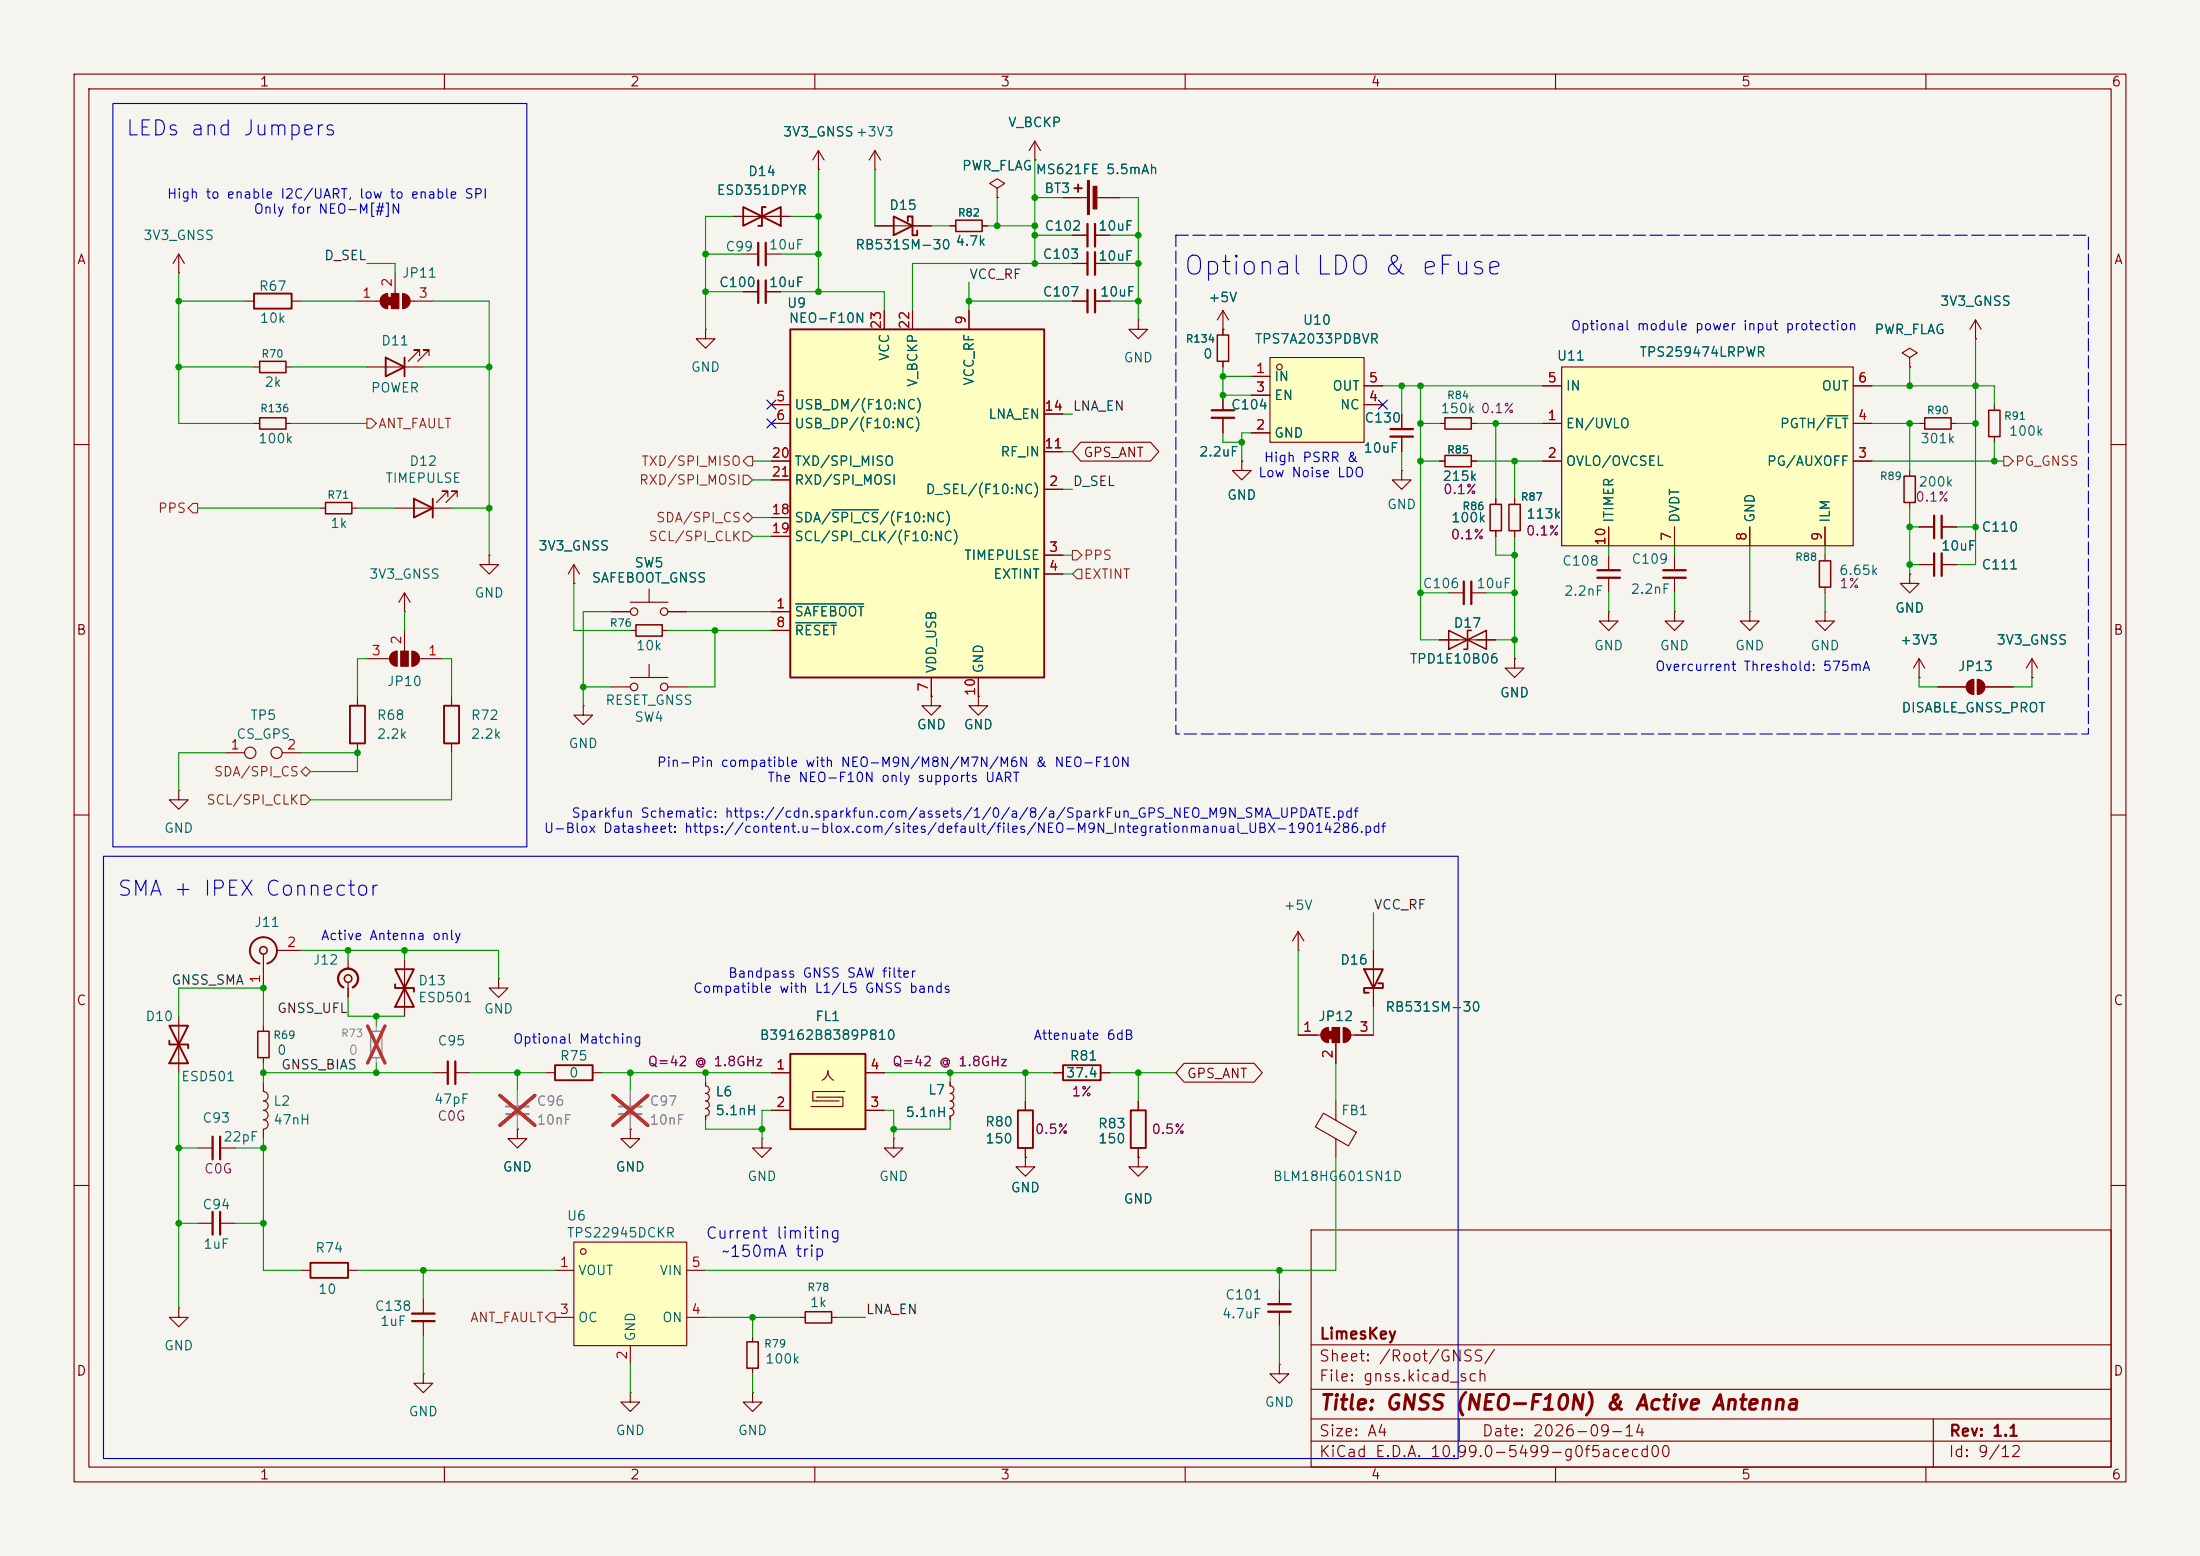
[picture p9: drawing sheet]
<svg xmlns="http://www.w3.org/2000/svg" width="297mm" height="210mm" viewBox="0 0 297 210" stroke-linecap="round" stroke-linejoin="round" font-family="sans-serif">
<path d="M0 0h297v210h-297z" fill="#f5f4ef" stroke="#f5f4ef" stroke-width=".14"/>
<g fill="none" stroke="#840000" stroke-width=".15">
<path d="M10 10h277v190h-277zM12 12h273v186h-273zM60 10v2M110 10v2M160 10v2M210 10v2M260 10v2M144.8 35.6h2M147.8 35.6h2.1M34.3 49.5h.8M34.3 57.2h.8M38.6 49.5h.8"/>
<path d="M38.6 57.2h.8M144.8 40.6h2M147.8 40.6h2.1M153.7 43.2v1.3h1.2l-1.2 1.2-1.3-1.2h1.3M153.7 43.2h.1M165.1 44.5v.7M165.1 48.8v.7M10 60h2M53.3 68.6h7.7M60.5 67.1v-.8h-.8h.8l-1.6 1.5M61.7 67.1v-.8h-.7h.7l-1.5 1.5M87.6 79.5v1.8"/>
<path d="M285 60h2M61 94v1.3M82.5 82.6h2.6M82.5 92.7h2.6M85.1 81.3h5.1M85.1 85.1h.8M85.1 91.4h5.1M87.6 89.7v1.7M89.4 85.1h.8M90.2 82.6h2.5M90.2 92.7h2.5M10 110h2"/>
<path d="M61 100.3v1.3M285 110h2M35.6 146.1v1.2a.64 .64 0 0 1 .6 .7 .64 .64 0 0 1-.6 .6 .64 .64 0 0 1 .6 .6 .64 .64 0 0 1-.6 .7 .64 .64 0 0 1 .6 .6 .64 .64 0 0 1-.6 .6 .64 .64 0 0 1 .6 .7 .64 .64 0 0 1-.6 .6v1.3M69.8 152.4v1.3h1.3l-1.3 1.2-1.2-1.2h1.2M69.8 152.4h.1M95.2 146.1v.5a.51 .51 0 0 1 .6 .5 .51 .51 0 0 1-.6 .5 .51 .51 0 0 1 .6 .5 .51 .51 0 0 1-.6 .5 .51 .51 0 0 1 .6 .5 .51 .51 0 0 1-.6 .5 .51 .51 0 0 1 .6 .5 .51 .51 0 0 1-.6 .5v.5M138.4 148.6v1.3M138.4 154.9v1.3M178.7 150.2l4.4 2.6-1.1 1.9-4.4-2.6zM180.3 148.6v2.6M180.3 153.7v2.5M10 160h2"/>
<path d="M177 166h108v32h-108zM285 160h2M57.1 185.4v1.3h1.3l-1.3 1.3-1.2-1.3h1.2M57.1 185.4h.1M60 198v2M101.6 188v1.2h1.3l-1.3 1.3-1.3-1.3h1.3M101.6 188h.1M110 198v2M160 198v2M177 194.5h108M177 191.5h108M177 187.5h108"/>
<path d="M177 181.5h108M197 191.5v3M210 198v2M260 198v2M261 191.5v6.5"/>
<circle cx="85.6" cy="92.7" r=".51"/>
<circle cx="85.6" cy="82.6" r=".51"/>
<circle cx="89.7" cy="92.7" r=".51"/>
<circle cx="89.7" cy="82.6" r=".51"/>
</g>
<path d="M146.8 34v3.1M146.8 39.1v3.1M147.8 34v3.1M147.8 39.1v3.1" fill="none" stroke="#840000" stroke-width=".3"/>
<path d="M35.1 48.8h3.5v1.5h-3.5zM35.1 56.4h3.5v1.5h-3.5zM164.3 45.2h1.6v3.6h-1.6zM85.9 84.3h3.5v1.6h-3.5z" fill="none" stroke="#840000" stroke-width=".2"/>
<path d="M68.3 149.4h3.1M68.3 150.4h3.1" fill="none" stroke="#9c9b98" stroke-width=".3"/>
<path d="M69.8 147.3v2.1M69.8 150.4v2" fill="none" stroke="#9c9b98" stroke-width=".15"/>
<path d="M67.5 147.8l4.7 4.1M72.2 147.8l-4.7 4.1" fill="none" stroke="#e12e31" stroke-width=".46"/>
<path d="M55.9 67.3l2.5 1.3-2.5 1.3zM58.4 67.3v2.6M59.9 95.3h2.1v5h-2.1zM137.4 149.9h2v5h-2z" fill="none" stroke="#840000" stroke-width=".25"/>
<path d="M171.4 48.3h12.7v11.4h-12.7z" fill="#ffffc2"/>
<g fill="none" stroke="#840000" stroke-width=".15">
<path d="M165.1 44.5h.1M165.1 41.9v2.6M165.1 53.3v2.1M165.1 56.4v2M165.1 41.9l-.8 1.3M165.1 41.9l.8 1.3M168.9 50.8h2.5M168.9 58.4h2.5M168.9 53.3h2.5M171.4 48.3h12.7v11.4h-12.7zM184.1 54.6h2.6M184.1 52.1h2.6"/>
<path d="M189.2 55.9v2M189.2 58.9v2.1M194.3 57.2h.8M198.6 57.2h.8M132.1 94v1.3h1.2l-1.2 1.2-1.3-1.2h1.3M132.1 94h.1M24.1 137.2v7.6M35.6 138.4v.8M35.6 142.7v.8M58.4 144.8h2.1M61.5 144.8h2M128.3 146.1v.5a.51 .51 0 0 1 .5 .5 .51 .51 0 0 1-.5 .5 .51 .51 0 0 1 .5 .5 .51 .51 0 0 1-.5 .5 .51 .51 0 0 1 .5 .5 .51 .51 0 0 1-.5 .5 .51 .51 0 0 1 .5 .5 .51 .51 0 0 1-.5 .5v.5"/>
<path d="M40.6 171.5h1.3M47 171.5h1.3"/>
<circle cx="172.7" cy="49.5" r=".38"/>
</g>
<path d="M163.6 55.4h3M163.6 56.4h3M187.7 57.9h3.1M187.7 58.9h3.1M60.5 143.3v3M61.5 143.3v3" fill="none" stroke="#840000" stroke-width=".3"/>
<path d="M195.1 56.4h3.5v1.5h-3.5zM34.8 139.2h1.5v3.5h-1.5z" fill="none" stroke="#840000" stroke-width=".2"/>
<path d="M22.9 138.4h2.5l-2.5 5.1h2.5zM22.9 140.5v.5h2.5v.5M41.9 170.4h5.1v2.1h-5.1z" fill="none" stroke="#840000" stroke-width=".25"/>
<path d="M50 139.2h1.6v3.5h-1.6z" fill="none" stroke="#9c9b98" stroke-width=".2"/>
<path d="M50.8 138.4v.8M50.8 142.7v.8" fill="none" stroke="#9c9b98" stroke-width=".15"/>
<path d="M49.6 138.5l2.4 5M52 138.5l-2.4 5" fill="none" stroke="#e12e31" stroke-width=".46"/>
<path d="M77.5 167.6h15.2v14h-15.2z" fill="#ffffc2"/>
<g fill="none" stroke="#840000" stroke-width=".15">
<path d="M74.9 171.5h2.6M74.9 177.8h2.6M77.5 167.6h15.2v14h-15.2zM92.7 171.5h2.5M92.7 177.8h2.5M85.1 181.6v2.6"/>
<circle cx="78.7" cy="168.9" r=".38"/>
</g>
<path d="M106.7 142.2h10.1v10.2h-10.1z" fill="#ffffc2"/>
<path d="M100.3 27.9l5.1 2.6v-2.6l-5.1 2.6zM103.4 27.9h-.5v2.6h-.5M47.2 95.3h2.1v5h-2.1zM35.1 130a1.81 1.81 0 0 1-1-2.7 1.81 1.81 0 0 1 2.9 0 1.81 1.81 0 0 1-.9 2.7M53.3 130.8h2.6l-2.6 5.1h2.6zM53.3 132.8v.6h2.6v.5M74.9 143.8h5.1v2h-5.1zM106.7 142.2h10.1v10.2h-10.1zM143.5 143.8h5.1v2h-5.1z" fill="none" stroke="#840000" stroke-width=".25"/>
<g fill="none" stroke="#840000" stroke-width=".15">
<path d="M52.3 39.6v2.1M53.3 36.8v2.8M54.4 39.6v2.1M99.1 29.2h7.6M100.3 34.3h2.1M103.4 34.3h2M110.5 22.9h.1M110.5 20.3l-.8 1.3M110.5 20.3l.8 1.3M110.5 20.3v2.6M128.3 30.5h.7M132.6 30.5h.7"/>
<path d="M48.3 40.6h3M55.4 40.6h3M259.1 57.2h.7M263.4 57.2h.8M43.2 68.6h.7M47.5 68.6h.8M66 74.9v1.3h1.3l-1.3 1.3-1.2-1.3h1.2M66 74.9h.1M167.6 62.2v1.3h1.3l-1.3 1.3-1.2-1.3h1.2M167.6 62.2h.1M246.4 74.9v.8M246.4 79.2v.8"/>
<path d="M48.3 94v1.3M49.5 88.9h3.1M53.6 87.9v2M54.6 82.6h.1M54.6 80v2.6M54.6 85.1v2.8M54.6 80l-.8 1.3M54.6 80l.8 1.3M55.6 87.9v2M56.6 88.9h3.1M78.7 95.3v1.2h1.3l-1.3 1.3-1.2-1.3h1.2M78.7 95.3h.1"/>
<path d="M125.7 94v1.3h1.3l-1.3 1.2-1.2-1.2h1.2M125.7 94h.1M261.6 92.7h3.8M266.4 91.7v2M267 91.7v2M268 92.7h3.8M24.1 106.7v1.3h1.3l-1.3 1.2-1.2-1.2h1.2M24.1 106.7h.1M30.5 101.6h2.5M38.1 101.6h2.5M48.3 100.3v1.3M35.6 128.8v4.6"/>
<path d="M37.3 128.3h3.3M47 129.5v1.3M47 132.6v2M54.6 129.5v7.7M67.3 132.1v1.3h1.3l-1.3 1.2-1.3-1.2h1.3M67.3 132.1h.1M26.7 154.9h2M29.7 154.9h2M73.7 144.8h1.2M80 144.8h1.3M85.1 152.4v1.3h1.3l-1.3 1.2-1.3-1.2h1.3M85.1 152.4h.1"/>
<path d="M102.9 153.7v1.2h1.2l-1.2 1.3-1.3-1.3h1.3M102.9 153.7h.1M104.1 144.8h2.6M104.1 149.9h2.6M110.2 148.1h3.6v1.3h-4.3M111 145.8l.5-.5 .3-.8 .2 .8 .5 .5M114 147.3h-4.3v1.3h3.6M116.8 144.8h2.6M116.8 149.9h2.6M138.4 156.2v1.3h1.3l-1.3 1.3-1.2-1.3h1.2M138.4 156.2h.1M142.2 144.8h1.3"/>
<path d="M148.6 144.8h1.3M24.1 176.5v1.3h1.3l-1.3 1.3-1.2-1.3h1.2M24.1 176.5h.1M26.7 165.1h2M29.7 165.1h2M107.9 177.8h.8M112.3 177.8h.7M85.1 188v1.2h1.3l-1.3 1.3-1.3-1.3h1.3M85.1 188h.1M101.6 180.3v.8M101.6 184.7v.7M172.7 184.2v1.2h1.3l-1.3 1.3-1.3-1.3h1.3"/>
<path d="M172.7 184.2h.1"/>
<circle cx="33.8" cy="101.6" r=".76"/>
<circle cx="37.3" cy="101.6" r=".76"/>
</g>
<path d="M102.4 32.8v3M103.4 32.8v3M46.4 133.3a1.35 1.35 0 0 1-.5-2.1 1.35 1.35 0 0 1 2.1 0 1.35 1.35 0 0 1-.4 2.1M28.7 153.4v3.1M29.7 153.4v3.1M28.7 163.6v3M29.7 163.6v3" fill="none" stroke="#840000" stroke-width=".3"/>
<g fill="none" stroke="#840000" stroke-width=".2">
<path d="M129 29.7h3.6v1.5h-3.6zM259.8 56.4h3.6v1.5h-3.6zM43.9 67.8h3.6v1.5h-3.6zM245.6 75.7h1.5v3.5h-1.5zM108.7 177h3.6v1.6h-3.6zM100.8 181.1h1.6v3.6h-1.6z"/>
<circle cx="35.6" cy="128.3" r=".51"/>
<circle cx="47" cy="132.1" r=".51"/>
</g>
<path d="M83.6 149.4h3M83.6 150.4h3" fill="none" stroke="#9c9b98" stroke-width=".3"/>
<path d="M85.1 147.3v2.1M85.1 150.4v2" fill="none" stroke="#9c9b98" stroke-width=".15"/>
<path d="M82.7 147.8l4.7 4.1M87.4 147.8l-4.7 4.1" fill="none" stroke="#e12e31" stroke-width=".46"/>
<g fill="#840000" stroke="#840000" stroke-width=".15">
<path d="M265.7 92l.4-.2 .3-.1v2a1.02 1.02 0 0 1-.9-.6 1.02 1.02 0 0 1 .2-1.1z"/>
<path d="M267 91.7a1.02 1.02 0 0 1 1 1 1.02 1.02 0 0 1-1 1z"/>
<path d="M55.6 87.9a1.02 1.02 0 0 1 1 1 1.02 1.02 0 0 1-1 1z"/>
<path d="M54.1 87.9h1v2h-1z"/>
<path d="M52.9 88.2l.3-.2 .4-.1v2a1.02 1.02 0 0 1-.9-.6 1.02 1.02 0 0 1 .2-1.1z"/>
<path d="M52.3 40.1h.5v1h-.5z"/>
<path d="M51.6 39.9l.3-.2 .4-.1v2.1a1.02 1.02 0 0 1-.9-.7 1.02 1.02 0 0 1 .2-1.1z"/>
<path d="M52.8 39.6h1v2.1h-1z"/>
<path d="M54.4 39.6a1.02 1.02 0 0 1 1 1 1.02 1.02 0 0 1-1 1.1z"/>
</g>
<path d="M210.8 49.5h39.4v24.2h-39.4z" fill="#ffffc2"/>
<g fill="none" stroke="#840000" stroke-width=".15">
<path d="M139.7 19.1l-.8 1.2M139.7 19.1l.8 1.2M139.7 19.1v2.5M24.1 36.8h.1M24.1 34.3l-.7 1.3M24.1 34.3l.8 1.3M24.1 34.3v2.5M139.7 21.6h.1M49.5 49.5h7.6M56.6 48v-.8h-.7h.7l-1.5 1.6M57.9 48v-.8h-.8h.8l-1.5 1.6M95.2 44.5v1.2h1.3l-1.3 1.3-1.2-1.3h1.2"/>
<path d="M95.2 44.5h.1M208.3 57.2h2.5M208.3 52.1h2.5M210.8 49.5h39.4v24.2h-39.4zM250.2 57.2h2.5M250.2 52.1h2.5M257.8 48.3l1-.7-1-.6-1 .6 1 .7v1.2M257.8 49.5h.1M266.7 45.7h.1M266.7 43.2l-.8 1.3M266.7 43.2l.8 1.3M266.7 43.2v2.5"/>
<path d="M269.2 54.6v.8M269.2 58.9v.8M77.5 78.7h.1M77.5 76.2l-.8 1.3M77.5 76.2l.7 1.3M77.5 76.2v2.5M189.2 63.5v1.3h1.3l-1.3 1.2-1.2-1.2h1.2M189.2 63.5h.1M194.3 62.2h.8M198.6 62.2h.8M201.9 67.3v.8M201.9 71.6v.8"/>
<path d="M204.5 67.3v.8M204.5 71.6v.8M208.3 62.2h2.5M217.2 71.1v2.6M217.2 74.9v2.1M217.2 78v2M226.1 71.1v2.6M226.1 74.9v2.1M226.1 78v2M236.2 71.1v2.6M246.4 71.1v2.6M250.2 62.2h2.5"/>
<path d="M257.8 77.5v1.2h1.3l-1.3 1.3-1.3-1.3h1.3M257.8 77.5h.1M257.8 63.5v.8M257.8 67.8v.8M259.1 71.1h2M259.1 76.2h2M262.1 71.1h2.1M262.1 76.2h2.1M194.3 86.4h7.6M195.6 80h2M198.6 80h2.1M204.5 88.9v1.3h1.2l-1.2 1.2-1.3-1.2h1.3"/>
<path d="M204.5 88.9h.1M217.2 82.6v1.2h1.2l-1.2 1.3-1.3-1.3h1.3M217.2 82.6h.1M226.1 82.6v1.2h1.2l-1.2 1.3-1.3-1.3h1.3M226.1 82.6h.1M236.2 82.6v1.2h1.3l-1.3 1.3-1.3-1.3h1.3M236.2 82.6h.1M246.4 82.6v1.2h1.2l-1.2 1.3-1.3-1.3h1.3M246.4 82.6h.1M259.1 91.4h.1M259.1 88.9l-.8 1.3M259.1 88.9l.7 1.3"/>
<path d="M259.1 88.9v2.5M274.3 91.4h.1M274.3 88.9l-.7 1.3M274.3 88.9l.8 1.3M274.3 88.9v2.5M175.3 128.3h.1M175.3 125.7l-.8 1.3M175.3 125.7l.7 1.3M175.3 125.7v2.6M175.3 139.7h3M179.3 138.7v2M181.4 138.7v2"/>
<path d="M182.4 139.7h3M185.4 128.3v7.6M120.6 153.7v1.2h1.3l-1.3 1.3-1.2-1.3h1.2M120.6 153.7h.1M153.7 156.2v1.3h1.2l-1.2 1.3-1.3-1.3h1.3M153.7 156.2h.1M153.7 148.6v1.3M153.7 154.9v1.3M180.3 140.7v2.8M57.1 175.3v2M57.1 178.3v2M172.7 174v2"/>
<path d="M172.7 177v2.1"/>
</g>
<path d="M246.6 56.1h2.9" fill="none" stroke="#006464" stroke-width=".15"/>
<g fill="none" stroke="#840000" stroke-width=".3">
<path d="M197.6 78.5v3M198.6 78.5v3M215.6 78h3.1M215.6 77h3.1M224.5 78h3.1M224.5 77h3.1M261.1 69.6v3M261.1 74.7v3M262.1 69.6v3M262.1 74.7v3M55.6 177.3h3.1M55.6 178.3h3.1"/>
<path d="M171.2 176h3M171.2 177h3"/>
</g>
<path d="M268.5 55.4h1.5v3.5h-1.5zM195.1 61.5h3.5v1.5h-3.5zM201.2 68.1h1.5v3.5h-1.5zM203.7 68.1h1.5v3.5h-1.5zM257 64.3h1.6v3.5h-1.6zM195.6 85.1l2.5 1.3-2.5 1.2zM198.1 86.4l2.6-1.3v2.5zM198.6 85.1h-.5v2.5h-.5" fill="none" stroke="#840000" stroke-width=".2"/>
<path d="M52.1 48.3l2.5 1.2-2.5 1.3zM54.6 48.3v2.5M184.1 130.8h2.6l-1.3 2.6zM186.1 132.7h.6v.7h-2.6v.6h.7M152.7 149.9h2v5h-2z" fill="none" stroke="#840000" stroke-width=".25"/>
<g fill="#840000" stroke="#840000" stroke-width=".15">
<path d="M179.3 139.2h.5v1h-.5z"/>
<path d="M178.6 139l.3-.2 .4-.1v2a1.02 1.02 0 0 1-.9-.6 1.02 1.02 0 0 1 .2-1.1z"/>
<path d="M179.8 138.7h1v2h-1z"/>
<path d="M181.4 138.7a1.02 1.02 0 0 1 1 1 1.02 1.02 0 0 1-1 1z"/>
</g>
<path d="M106.7 44.5h34.3v46.9h-34.3z" fill="#ffffc2"/>
<path d="M34.3 39.6h5.1v2.1h-5.1zM120.6 29.2l2.6 1.3-2.6 1.3zM122.6 29.8v-.6h.6v2.6h.6v-.7M145 25.4h1M145.5 24.9v1M106.7 44.5h34.3v46.9h-34.3z" fill="none" stroke="#840000" stroke-width=".25"/>
<g fill="none" stroke="#840000" stroke-width=".15">
<path d="M99.1 29.2h2.5M100.3 39.4h2.1M103.4 39.4h2M104.1 29.2h2.6M110.5 22.9h.1M118.1 22.9h.1M118.1 30.5h7.6M118.1 20.3l-.8 1.3M118.1 20.3l.8 1.3M118.1 20.3v2.6M128.3 30.5h.7M132.6 30.5h.7"/>
<path d="M134.6 25.4l1-.6-1-.7-1 .7 1 .6v1.3M134.6 26.7h.1M139.7 21.6h.1M143.5 26.7h3.3M144.8 31.8h2M144.8 35.6h2M147.8 31.8h2.1M147.8 26.7h3.3M147.8 35.6h2.1M33 40.6h1.3M39.4 40.6h1.2M104.1 54.6h2.6"/>
<path d="M104.1 57.2h2.6M119.4 41.9v2.6M123.2 41.9v2.6M130.8 41.9v2.6M141 55.9h2.5M144.8 40.6h2M145.9 59.7h9.4l1.1 1.3-1.1 1.2h-9.4l-1.1-1.2zM147.8 40.6h2.1M165.1 44.5h.1M165.1 44.5v.7M165.1 48.8v.7M165.1 53.3v2.1"/>
<path d="M165.1 56.4v2M168.9 50.8h2.5M168.9 58.4h2.5M168.9 53.3h2.5M184.1 54.6h2.6M184.1 52.1h2.6M189.2 55.9v2M189.2 58.9v2.1M208.3 57.2h2.5M208.3 52.1h2.5M250.2 57.2h2.5M250.2 52.1h2.5"/>
<path d="M257.8 49.5h.1M266.7 45.7h.1M77.5 78.7h.1M104.1 69.9h2.6M104.1 72.4h2.6M104.1 62.2h2.6M104.1 64.8h2.6M141 66h2.5M141 74.9h2.5M141 77.5h2.5M141 61h2.5M167.6 62.2h.1"/>
<path d="M194.3 62.2h.8M198.6 62.2h.8M201.9 67.3v.8M201.9 71.6v.8M204.5 67.3v.8M204.5 71.6v.8M208.3 62.2h2.5M217.2 71.1v2.6M226.1 71.1v2.6M236.2 71.1v2.6M246.4 71.1v2.6M250.2 62.2h2.5"/>
<path d="M257.8 77.5h.1M259.1 71.1h2M259.1 76.2h2M262.1 71.1h2.1M262.1 76.2h2.1M82.5 82.6h2.6M90.2 82.6h2.5M104.1 82.6h2.6M104.1 85.1h2.6M125.7 94h.1M125.7 91.4v2.6M132.1 94h.1"/>
<path d="M132.1 91.4v2.6M194.3 86.4h2.5M199.4 86.4h2.5M204.5 88.9h.1M259.1 91.4h.1M261.6 92.7h3.8M268 92.7h3.8M274.3 91.4h.1M175.3 139.7h2.5M182.9 139.7h2.5M185.4 128.3v2.5M185.4 133.4v2.5"/>
<path d="M69.8 152.4h.1M85.1 152.4h.1M95.2 146.1v.5M95.2 150.6v.5M104.1 144.8h2.6M104.1 149.9h2.6M116.8 144.8h2.6M116.8 149.9h2.6M128.3 146.1v.5M128.3 150.6v.5M138.4 156.2h.1M138.4 148.6v1.3"/>
<path d="M138.4 154.9v1.3M142.2 144.8h1.3M148.6 144.8h1.3M153.7 156.2h.1M153.7 148.6v1.3M153.7 154.9v1.3M159.9 143.5h9.4l1.1 1.3-1.1 1.3h-9.4l-1.2-1.3zM180.3 141v2.5"/>
</g>
<path d="M246.6 56.1h2.9M112.3 68.8h6.3M107.4 81.5h9.2M107.4 84h5.5" fill="none" stroke="#006464" stroke-width=".15"/>
<path d="M102.4 37.8v3.1M103.4 37.8v3.1M146.8 30.2v3.1M147.8 30.2v3.1" fill="none" stroke="#840000" stroke-width=".3"/>
<g fill="#840000" stroke="#840000" stroke-width=".15">
<path d="M146.8 24.4h.3v4.6h-.3z"/>
<path d="M147.6 25.1h.5v3.1h-.5z"/>
</g>
<path d="M49.5 56.5h.7l.6 .7-.6 .6h-.7zM26 67.9h.7v1.3h-.7l-.6-.6zM100.3 64.1h.7l.6 .7-.6 .6h-.7zM100.3 71.8h.7l.6 .6-.6 .6h-.7zM100.3 69.9l.7-.7 .6 .7-.6 .6zM101 61.6h.6v1.3h-.6l-.7-.7zM144.8 74.3h.6l.6 .6-.6 .7h-.6zM145.4 76.8h.6v1.3h-.6l-.6-.6zM270.5 61.6h.6l.7 .6-.7 .7h-.6zM40.6 107.3h.7l.6 .7-.6 .6h-.7zM40.6 104.1l.7-.6 .6 .6-.6 .7zM74.3 177.2h.6v1.2h-.6l-.6-.6z" fill="none" stroke="#725600" stroke-width=".15"/>
<g fill="none" stroke="#009600" stroke-width=".15">
<path d="M24.1 36.8v20.4h10.2M49.5 35.6h3.8v1.2M95.2 34.3h5.1M95.2 39.4h5.1M99.1 29.2h-3.9v15.3M105.4 34.3h5.1M105.4 39.4h14v2.5M106.7 29.2h3.8M110.5 22.9v16.5M118.1 22.9v7.6M125.7 30.5h2.6M130.8 38.1v3.8"/>
<path d="M133.3 30.5h6.4M134.6 26.7v3.8M139.7 21.6v14M139.7 31.8h5.1M139.7 26.7h3.8M144.8 35.6h-21.6v6.3M149.9 35.6h3.8M149.9 31.8h3.8M151.1 26.7h2.6v16.5M24.1 40.6h8.9M24.1 49.5h10.2M39.4 49.5h10.1"/>
<path d="M39.4 57.2h10.1M40.6 40.6h7.7M57.1 49.5h8.9M58.4 40.6h7.6v34.3M130.8 40.6h14M143.5 55.9h1.3M149.9 40.6h3.8M165.1 49.5v3.8h3.8M165.1 58.4v1.3h2.5M165.1 50.8h3.8M168.9 58.4h-1.3v3.8M186.7 52.1h21.6"/>
<path d="M189.2 52.1v3.8M191.8 52.1v34.3h2.5M191.8 57.2h2.5M199.4 57.2h8.9M201.9 57.2v10.1M252.7 52.1h16.5v2.5M252.7 57.2h6.4M257.8 49.5v2.6M257.8 57.2v6.3M264.2 57.2h2.5M266.7 45.7v30.5h-2.5M269.2 59.7v2.5"/>
<path d="M26.7 68.6h16.5M48.3 68.6h5M61 68.6h5M77.5 78.7v6.4h7.6M101.6 62.2h2.5M101.6 72.4h2.5M101.6 64.8h2.5M101.6 69.9h2.5M143.5 66h1.3M143.5 74.9h1.3M143.5 61h1.3M143.5 77.5h1.3"/>
<path d="M189.2 61v2.5M191.8 62.2h2.5M199.4 62.2h8.9M201.9 72.4v2.5h2.6M204.5 62.2v5.1M204.5 72.4v16.5M217.2 73.7v1.2M226.1 73.7v1.2M236.2 73.7v8.9M246.4 73.7v1.2M252.7 62.2h17.8M257.8 68.6v8.9"/>
<path d="M257.8 76.2h1.3M257.8 71.1h1.3M264.2 71.1h2.5M49.5 88.9h-1.2v5.1M54.6 82.6v2.5M59.7 88.9h1.3v5.1M78.7 92.7h3.8M82.5 82.6h-3.8v12.7M90.2 85.1h13.9M92.7 82.6h11.4M96.5 85.1v7.6h-3.8M191.8 80h3.8"/>
<path d="M200.7 80h3.8M201.9 86.4h2.6M217.2 80v2.6M226.1 80v2.6M246.4 80v2.6M259.1 91.4v1.3h2.5M274.3 91.4v1.3h-2.5M30.5 101.6h-6.4v5.1M40.6 101.6h7.7v2.5h-6.4M61 101.6v6.4h-19.1M24.1 137.2v-3.8h11.5v5M40.6 128.3h26.7v3.8"/>
<path d="M47 128.3v1.2M47 134.6v2.6h7.6M50.8 137.2v1.2M54.6 128.3v1.2M175.3 128.3v11.4M185.4 123.2v5.1M185.4 135.9v3.8M24.1 144.8v31.7M24.1 154.9h2.6M31.7 154.9h3.9M35.6 143.5v2.6M35.6 153.7v17.8h5"/>
<path d="M35.6 144.8h22.8M50.8 143.5v1.3M63.5 144.8h10.2M69.8 144.8v2.5M81.3 144.8h22.8M85.1 144.8v2.5M95.2 144.8v1.3M95.2 151.1v1.3h7.7M104.1 149.9h-1.2v3.8M119.4 149.9h1.2v3.8M119.4 144.8h22.8M128.3 151.1v1.3h-7.7"/>
<path d="M128.3 144.8v1.3M138.4 144.8v3.8M149.9 144.8h8.8M153.7 144.8v3.8M180.3 156.2v15.3h-85.1M180.3 143.5v5.1M24.1 165.1h2.6M31.7 165.1h3.9M48.3 171.5h26.6M57.1 171.5v3.8M95.2 177.8h12.7M101.6 177.8v2.5"/>
<path d="M113 177.8h3.8M172.7 171.5v2.5M172.7 179.1v5.1M57.1 180.3v5.1M85.1 184.2v3.8M101.6 185.4v2.6"/>
</g>
<path d="M103.5 56.5l1.2 1.3M103.5 54l1.2 1.2M104.7 56.5l-1.2 1.3M104.7 54l-1.2 1.2M186.1 54l1.2 1.2M187.3 54l-1.2 1.2" fill="none" stroke="#000084" stroke-width=".15"/>
<path d="M158.7 31.8h123.2v67.3h-123.2z" fill="none" stroke="#0000c2" stroke-width=".15" stroke-dasharray="1.7 .6"/>
<path d="M15.2 14h55.9v100.3h-55.9zM14 115.6h182.8v81.3h-182.8z" fill="none" stroke="#0000c2" stroke-width=".15"/>
<path d="M69.8 147.3v2.1M69.8 150.4v2M85.1 147.3v2.1M85.1 150.4v2" fill="none" stroke="#9c9b98" stroke-width=".15"/>
<path d="M67.5 147.8l4.7 4.1M72.2 147.8l-4.7 4.1M82.7 147.8l4.7 4.1M87.4 147.8l-4.7 4.1" fill="none" stroke="#e12e31" stroke-width=".46"/>
<g fill="#009600">
<circle cx="95.2" cy="144.8" r=".46"/>
<circle cx="24.1" cy="40.6" r=".46"/>
<circle cx="66" cy="49.5" r=".46"/>
<circle cx="24.1" cy="154.9" r=".46"/>
<circle cx="35.6" cy="165.1" r=".46"/>
<circle cx="35.6" cy="133.4" r=".46"/>
<circle cx="47" cy="128.3" r=".46"/>
<circle cx="54.6" cy="128.3" r=".46"/>
<circle cx="35.6" cy="144.8" r=".46"/>
<circle cx="50.8" cy="137.2" r=".46"/>
<circle cx="50.8" cy="144.8" r=".46"/>
<circle cx="139.7" cy="26.7" r=".46"/>
<circle cx="110.5" cy="29.2" r=".46"/>
<circle cx="139.7" cy="30.5" r=".46"/>
<circle cx="134.6" cy="30.5" r=".46"/>
<circle cx="153.7" cy="31.8" r=".46"/>
<circle cx="139.7" cy="31.8" r=".46"/>
<circle cx="69.8" cy="144.8" r=".46"/>
<circle cx="85.1" cy="144.8" r=".46"/>
<circle cx="95.2" cy="34.3" r=".46"/>
<circle cx="110.5" cy="34.3" r=".46"/>
<circle cx="95.2" cy="39.4" r=".46"/>
<circle cx="24.1" cy="49.5" r=".46"/>
<circle cx="204.5" cy="74.9" r=".46"/>
<circle cx="96.5" cy="85.1" r=".46"/>
<circle cx="78.7" cy="92.7" r=".46"/>
<circle cx="102.9" cy="152.4" r=".46"/>
<circle cx="35.6" cy="154.9" r=".46"/>
<circle cx="24.1" cy="165.1" r=".46"/>
<circle cx="172.7" cy="171.5" r=".46"/>
<circle cx="153.7" cy="35.6" r=".46"/>
<circle cx="110.5" cy="39.4" r=".46"/>
<circle cx="189.2" cy="52.1" r=".46"/>
<circle cx="257.8" cy="57.2" r=".46"/>
<circle cx="204.5" cy="62.2" r=".46"/>
<circle cx="66" cy="68.6" r=".46"/>
<circle cx="48.3" cy="101.6" r=".46"/>
<circle cx="128.3" cy="144.8" r=".46"/>
<circle cx="153.7" cy="144.8" r=".46"/>
<circle cx="57.1" cy="171.5" r=".46"/>
<circle cx="101.6" cy="177.8" r=".46"/>
<circle cx="130.8" cy="40.6" r=".46"/>
<circle cx="139.7" cy="35.6" r=".46"/>
<circle cx="153.7" cy="40.6" r=".46"/>
<circle cx="120.6" cy="152.4" r=".46"/>
<circle cx="138.4" cy="144.8" r=".46"/>
<circle cx="165.1" cy="50.8" r=".46"/>
<circle cx="167.6" cy="59.7" r=".46"/>
<circle cx="191.8" cy="52.1" r=".46"/>
<circle cx="204.5" cy="80" r=".46"/>
<circle cx="165.1" cy="53.3" r=".46"/>
<circle cx="191.8" cy="57.2" r=".46"/>
<circle cx="201.9" cy="57.2" r=".46"/>
<circle cx="191.8" cy="62.2" r=".46"/>
<circle cx="191.8" cy="80" r=".46"/>
<circle cx="204.5" cy="86.4" r=".46"/>
<circle cx="257.8" cy="71.1" r=".46"/>
<circle cx="257.8" cy="52.1" r=".46"/>
<circle cx="266.7" cy="52.1" r=".46"/>
<circle cx="266.7" cy="57.2" r=".46"/>
<circle cx="269.2" cy="62.2" r=".46"/>
<circle cx="266.7" cy="71.1" r=".46"/>
<circle cx="257.8" cy="76.2" r=".46"/>
</g>
<text font-size="2.5" fill="#0000c2" x="159.6" y="37.8">Optional LDO &amp; eFuse</text>
<g font-size="2" fill="#0000c2">
<text x="16.9" y="18.8">LEDs and Jumpers</text>
<text x="15.7" y="121.4">SMA + IPEX Connector</text>
</g>
<text font-size="2" fill="#840000" x="178" y="190.8">Title: GNSS (NEO-F10N) &amp; Active Antenna</text>
<g font-size="1.5" fill="#0000c2">
<text x="95.2" y="167.6">Current limiting</text>
<text x="97.3" y="170">~150mA trip</text>
</g>
<g font-size="1.5" fill="#840000">
<text x="178" y="184.1">Sheet: /Root/GNSS/</text>
<text x="178" y="181.1">LimesKey</text>
<text x="178" y="186.8">File: gnss.kicad_sch</text>
<text x="178" y="197">KiCad E.D.A. 10.99.0-5499-g0f5acecd00</text>
<text x="178" y="194.2">Size: A4</text>
<text x="200" y="194.2">Date: 2026-09-14</text>
<text x="263" y="197">Id: 9/12</text>
<text x="263" y="194.2">Rev: 1.1</text>
</g>
<g font-size="1.3" fill="#840000">
<text x="35" y="12">1</text>
<text x="85" y="12">2</text>
<text x="135" y="12">3</text>
<text x="185" y="12">4</text>
<text x="235" y="12">5</text>
<text x="285" y="12">6</text>
<text x="10.3" y="36">A</text>
<text x="285.3" y="36">A</text>
<text x="146.2" y="62">GPS_ANT</text>
<text x="10.2" y="86">B</text>
<text x="285.2" y="86">B</text>
<text x="10.2" y="136">C</text>
<text x="285.2" y="136">C</text>
<text x="160.2" y="145.8">GPS_ANT</text>
<text x="10.2" y="186">D</text>
<text x="285.2" y="186">D</text>
<text x="35" y="200">1</text>
<text x="85" y="200">2</text>
<text x="135" y="200">3</text>
<text x="185" y="200">4</text>
<text x="235" y="200">5</text>
<text x="285" y="200">6</text>
</g>
<g font-size="1.3" fill="#006464">
<text x="136" y="17.5">V_BCKP</text>
<text x="105.6" y="18.7">3V3_GNSS+3V3</text>
<text x="105.6" y="18.7">3V3_GNSS</text>
<text x="129.8" y="23.3">PWR_FLAG</text>
<text x="139.7" y="23.8">MS621FE 5.5mAh</text>
<text x="96.7" y="26.6">ESD351DPYR</text>
<text x="100.9" y="24.1">D14</text>
<text x="119.9" y="28.6">D15</text>
<text x="140.9" y="26.4">BT3</text>
<text x="19.3" y="32.7">3V3_GNSS</text>
<text x="97.9" y="34.2">C99</text>
<text x="103.7" y="34">10uF</text>
<text x="115.4" y="34">RB531SM-30</text>
<text x="128.9" y="33.5">4.7k</text>
<text x="140.7" y="35.3">C103</text>
<text x="140.9" y="31.4">C102</text>
<text x="148.2" y="35.5">10uF</text>
<text x="148.2" y="31.4">10uF</text>
<text x="34.9" y="39.6">R67</text>
<text x="54.2" y="37.8">JP11</text>
<text x="97" y="39.1">C100</text>
<text x="103.7" y="39.1">10uF</text>
<text x="106.2" y="41.9">U9</text>
<text x="140.7" y="40.3">C107</text>
<text x="148.4" y="40.3">10uF</text>
<text x="163" y="41.1">+5V</text>
<text x="261.8" y="41.6">3V3_GNSS</text>
<text x="35" y="43.9">10k</text>
<text x="51.4" y="46.9">D11</text>
<text x="106.4" y="43.9">NEO-F10N</text>
<text x="169.3" y="46.7">TPS7A2033PDBVR</text>
<text x="175.8" y="44.1">U10</text>
<text x="253" y="45.4">PWR_FLAG</text>
<text x="35.6" y="52.5">2k</text>
<text x="50" y="53.3">POWER</text>
<text x="93.2" y="50.5">GND</text>
<text x="120.3" y="48.8" transform="rotate(-90 120.3 48.8)">VCC</text>
<text x="124.2" y="52.3" transform="rotate(-90 124.2 52.3)">V_BCKP</text>
<text x="131.8" y="52.1" transform="rotate(-90 131.8 52.1)">VCC_RF</text>
<text x="151.6" y="49.2">GND</text>
<text x="162.3" y="48.7">0</text>
<text x="171.9" y="51.8">IN</text>
<text x="179.8" y="53">OUT</text>
<text x="210.1" y="49">U11</text>
<text x="211.3" y="53">IN</text>
<text x="221.2" y="48.5">TPS259474LRPWR</text>
<text x="245.8" y="53">OUT</text>
<text x="107.2" y="55.6">USB_DM/(F10:NC)</text>
<text x="107.2" y="58.1">USB_DP/(F10:NC)</text>
<text x="133.3" y="56.8">LNA_EN</text>
<text x="166.1" y="55.6">C104</text>
<text x="171.9" y="59.4">GND</text>
<text x="171.9" y="54.3">EN</text>
<text x="180.8" y="55.6">NC</text>
<text x="184.1" y="57.4">C130</text>
<text x="194.4" y="56.1">150k 0.1%</text>
<text x="211.3" y="58.1">EN/UVLO</text>
<text x="240.2" y="58.1">PGTH/FLT</text>
<text x="271.1" y="59.1">100k</text>
<text x="34.8" y="60.1">100k</text>
<text x="51.9" y="65.5">TIMEPULSE</text>
<text x="55.2" y="63.2">D12</text>
<text x="107.2" y="63.2">TXD/SPI_MISO</text>
<text x="107.2" y="65.7">RXD/SPI_MOSI</text>
<text x="135" y="61.9">RF_IN</text>
<text x="161.8" y="61.9">2.2uF</text>
<text x="184" y="61.4">10uF</text>
<text x="194.6" y="65.2">215k</text>
<text x="211.3" y="63.2">OVLO/OVCSEL</text>
<text x="238.4" y="63.2">PG/AUXOFF</text>
<text x="258.9" y="66">200k</text>
<text x="259.2" y="60.1">301k</text>
<text x="44.5" y="71.6">1k</text>
<text x="107.2" y="70.8">SDA/SPI_CS/(F10:NC)</text>
<text x="124.9" y="67">D_SEL/(F10:NC)</text>
<text x="165.6" y="67.8">GND</text>
<text x="187.2" y="69">GND</text>
<text x="195.8" y="70.8">100k</text>
<text x="206" y="70.3">113k</text>
<text x="218.1" y="70.6" transform="rotate(-90 218.1 70.6)">ITIMER</text>
<text x="227" y="70.6" transform="rotate(-90 227 70.6)">DVDT</text>
<text x="237.2" y="70.6" transform="rotate(-90 237.2 70.6)">GND</text>
<text x="247.3" y="70.6" transform="rotate(-90 247.3 70.6)">ILM</text>
<text x="72.6" y="74.6">3V3_GNSS</text>
<text x="85.6" y="76.9">SW5</text>
<text x="107.2" y="73.4">SCL/SPI_CLK/(F10:NC)</text>
<text x="130.1" y="75.9">TIMEPULSE</text>
<text x="210.8" y="76.7">C108</text>
<text x="220.2" y="76.4">C109</text>
<text x="248.2" y="77.9">6.65k</text>
<text x="262" y="74.6">10uF</text>
<text x="267.4" y="72.1">C110</text>
<text x="267.4" y="77.2">C111</text>
<text x="49.7" y="78.4">3V3_GNSS</text>
<text x="64" y="81">GND</text>
<text x="79.8" y="78.9">SAFEBOOT_GNSS</text>
<text x="107.2" y="83.5">SAFEBOOT</text>
<text x="134" y="78.4">EXTINT</text>
<text x="192" y="79.7">C106</text>
<text x="199.2" y="79.7">10uF</text>
<text x="211.1" y="80.7">2.2nF</text>
<text x="220.1" y="80.5">2.2nF</text>
<text x="255.7" y="83">GND</text>
<text x="85.8" y="88.1">10k</text>
<text x="107.2" y="86.1">RESET</text>
<text x="190.2" y="89.9">TPD1E10B06</text>
<text x="196.1" y="85">D17</text>
<text x="215.1" y="88.1">GND</text>
<text x="224" y="88.1">GND</text>
<text x="234.2" y="88.1">GND</text>
<text x="244.3" y="88.1">GND</text>
<text x="256.4" y="87.3">+3V3</text>
<text x="269.4" y="87.3">3V3_GNSS</text>
<text x="52.2" y="92.9">JP10</text>
<text x="81.6" y="95.5">RESET_GNSS</text>
<text x="126.7" y="91" transform="rotate(-90 126.7 91)">VDD_USB</text>
<text x="133" y="91" transform="rotate(-90 133 91)">GND</text>
<text x="202.4" y="94.4">GND</text>
<text x="264.2" y="90.9">JP13</text>
<text x="31.8" y="100">CS_GPS</text>
<text x="33.7" y="97.5">TP5</text>
<text x="50.8" y="97.5">R68</text>
<text x="50.8" y="100">2.2k</text>
<text x="63.5" y="97.5">R72</text>
<text x="63.5" y="100">2.2k</text>
<text x="76.7" y="101.3">GND</text>
<text x="85.6" y="97.7">SW4</text>
<text x="123.7" y="98.8">GND</text>
<text x="130" y="98.8">GND</text>
<text x="256.6" y="96.5">DISABLE_GNSS_PROT</text>
<text x="22.1" y="112.7">GND</text>
<text x="34.2" y="125.4">J11</text>
<text x="173.2" y="123.1">+5V</text>
<text x="42.1" y="130.5">J12</text>
<text x="180.8" y="130.5">D16</text>
<text x="56.4" y="133.3">D13</text>
<text x="56.4" y="135.6">ESD501</text>
<text x="65.2" y="137.1">GND</text>
<text x="186.9" y="136.9">RB531SM-30</text>
<text x="19.5" y="138.1">D10</text>
<text x="37.3" y="142.7">0</text>
<text x="59" y="141.4">C95</text>
<text x="75.5" y="143.5">R75</text>
<text x="102.5" y="140.7">B39162B8389P810</text>
<text x="110" y="138.1">FL1</text>
<text x="144.3" y="143.5">R81</text>
<text x="177.9" y="138.1">JP12</text>
<text x="24.4" y="146.3">ESD501</text>
<text x="36.8" y="149.6">L2</text>
<text x="58.5" y="149.3">47pF</text>
<text x="76.7" y="145.7">0</text>
<text x="96.5" y="148.3">L6</text>
<text x="125.2" y="148">L7</text>
<text x="143.8" y="145.7">37.4</text>
<text x="27.2" y="151.8">C93</text>
<text x="30.1" y="154.4">22pF</text>
<text x="36.8" y="152.1">47nH</text>
<text x="96.5" y="150.8">5.1nH</text>
<text x="122.2" y="151.1">5.1nH</text>
<text x="132.9" y="152.3">R80</text>
<text x="132.9" y="154.6">150</text>
<text x="148.1" y="152.6">R83</text>
<text x="148.2" y="154.6">150</text>
<text x="181" y="150.8">FB1</text>
<text x="67.8" y="158.4">GND</text>
<text x="83" y="158.4">GND</text>
<text x="100.8" y="159.7">GND</text>
<text x="118.6" y="159.7">GND</text>
<text x="136.4" y="161.2">GND</text>
<text x="171.8" y="159.7">BLM18HG601SN1D</text>
<text x="27.2" y="163.5">C94</text>
<text x="76.4" y="165">U6</text>
<text x="76.4" y="167.3">TPS22945DCKR</text>
<text x="151.6" y="162.8">GND</text>
<text x="27.4" y="168.9">1uF</text>
<text x="42.5" y="169.4">R74</text>
<text x="78" y="172.4">VOUT</text>
<text x="89" y="172.4">VIN</text>
<text x="42.9" y="175">10</text>
<text x="50.5" y="177.2">C138</text>
<text x="51.2" y="179.3">1uF</text>
<text x="78" y="178.8">OC</text>
<text x="89.3" y="178.8">ON</text>
<text x="109.2" y="176.7">1k</text>
<text x="164.9" y="178.3">4.7uF</text>
<text x="165.3" y="175.7">C101</text>
<text x="22.1" y="182.6">GND</text>
<text x="86.1" y="181.1" transform="rotate(-90 86.1 181.1)">GND</text>
<text x="103.2" y="184.4">100k</text>
<text x="55.1" y="191.5">GND</text>
<text x="170.7" y="190.2">GND</text>
<text x="83" y="194">GND</text>
<text x="99.5" y="194">GND</text>
</g>
<g font-size="1.3" fill="#0000c2">
<text x="22.4" y="27.1">High to enable I2C/UART, low to enable SPI</text>
<text x="34.2" y="29.2">Only for NEO-M[#]N</text>
<text x="212" y="44.9">Optional module power input protection</text>
<text x="169.8" y="64.7">Low Noise LDO</text>
<text x="170.5" y="62.7">High PSRR &amp;</text>
<text x="223.4" y="90.9">Overcurrent Threshold: 575mA</text>
<text x="88.6" y="103.8">Pin-Pin compatible with NEO-M9N/M8N/M7N/M6N &amp; NEO-F10N</text>
<text x="103.5" y="105.9">The NEO-F10N only supports UART</text>
<text x="73.3" y="112.7">U-Blox Datasheet: https://content.u-blox.com/sites/default/files/NEO-M9N_Integrationmanual_UBX-19014286.pdf</text>
<text x="77" y="110.7">Sparkfun Schematic: https://cdn.sparkfun.com/assets/1/0/a/8/a/SparkFun_GPS_NEO_M9N_SMA_UPDATE.pdf</text>
<text x="43.2" y="127.2">Active Antenna only</text>
<text x="93.5" y="134.3">Compatible with L1/L5 GNSS bands</text>
<text x="98.2" y="132.3">Bandpass GNSS SAW filter</text>
<text x="69.2" y="141.2">Optional Matching</text>
<text x="139.4" y="140.7">Attenuate 6dB</text>
</g>
<g font-size="1.3" fill="#0f0f0f">
<text x="43.7" y="35.4">D_SEL</text>
<text x="130.8" y="38">VCC_RF</text>
<text x="144.8" y="55.8">LNA_EN</text>
<text x="144.8" y="65.9">D_SEL</text>
<text x="185.4" y="123.1">VCC_RF</text>
<text x="23.1" y="133.2">GNSS_SMA</text>
<text x="37.3" y="137">GNSS_UFL</text>
<text x="37.9" y="144.7">GNSS_BIAS</text>
<text x="116.8" y="177.7">LNA_EN</text>
</g>
<g font-size="1.3" fill="#a90000">
<text x="48.8" y="40.5">1</text>
<text x="53.2" y="38.8" transform="rotate(-90 53.2 38.8)">2</text>
<text x="56.4" y="40.5">3</text>
<text x="119.2" y="44.5" transform="rotate(-90 119.2 44.5)">23</text>
<text x="123.1" y="44.5" transform="rotate(-90 123.1 44.5)">22</text>
<text x="130.7" y="43.9" transform="rotate(-90 130.7 43.9)">9</text>
<text x="169.4" y="50.7">1</text>
<text x="169.4" y="53.2">3</text>
<text x="184.7" y="51.9">5</text>
<text x="208.8" y="51.9">5</text>
<text x="250.7" y="51.9">6</text>
<text x="104.7" y="54.5">5</text>
<text x="104.7" y="57">6</text>
<text x="140.9" y="55.7">14</text>
<text x="169.4" y="58.3">2</text>
<text x="184.7" y="54.5">4</text>
<text x="208.8" y="57">1</text>
<text x="250.7" y="57">4</text>
<text x="104.1" y="62.1">20</text>
<text x="104.1" y="64.6">21</text>
<text x="140.9" y="60.8">11</text>
<text x="141.5" y="65.9">2</text>
<text x="208.8" y="62.1">2</text>
<text x="250.7" y="62.1">3</text>
<text x="104.1" y="69.7">18</text>
<text x="104.1" y="72.3">19</text>
<text x="141.5" y="74.8">3</text>
<text x="141.5" y="77.3">4</text>
<text x="217" y="73.7" transform="rotate(-90 217 73.7)">10</text>
<text x="225.9" y="73.1" transform="rotate(-90 225.9 73.1)">7</text>
<text x="236.1" y="73.1" transform="rotate(-90 236.1 73.1)">8</text>
<text x="246.2" y="73.1" transform="rotate(-90 246.2 73.1)">9</text>
<text x="104.7" y="82.4">1</text>
<text x="50.1" y="88.8">3</text>
<text x="54.5" y="87.1" transform="rotate(-90 54.5 87.1)">2</text>
<text x="57.7" y="88.8">1</text>
<text x="104.7" y="85">8</text>
<text x="125.6" y="93.4" transform="rotate(-90 125.6 93.4)">7</text>
<text x="131.9" y="94" transform="rotate(-90 131.9 94)">10</text>
<text x="31" y="101.5">1</text>
<text x="38.6" y="101.5">2</text>
<text x="38.6" y="128.1">2</text>
<text x="35.4" y="132.8" transform="rotate(-90 35.4 132.8)">1</text>
<text x="175.8" y="139.6">1</text>
<text x="180.2" y="143" transform="rotate(-90 180.2 143)">2</text>
<text x="183.4" y="139.6">3</text>
<text x="104.7" y="144.6">1</text>
<text x="104.7" y="149.7">2</text>
<text x="117.4" y="149.7">3</text>
<text x="117.4" y="144.6">4</text>
<text x="75.5" y="171.3">1</text>
<text x="93.2" y="171.3">5</text>
<text x="75.5" y="177.7">3</text>
<text x="93.2" y="177.7">4</text>
<text x="85" y="183.6" transform="rotate(-90 85 183.6)">2</text>
</g>
<g font-size="1.3" fill="#725600">
<text x="51" y="58.1">ANT_FAULT</text>
<text x="86.2" y="65.7">RXD/SPI_MOSI</text>
<text x="86.5" y="63.2">TXD/SPI_MISO</text>
<text x="271.9" y="63.2">PG_GNSS</text>
<text x="21.2" y="69.5">PPS</text>
<text x="88.5" y="70.8">SDA/SPI_CS</text>
<text x="87.5" y="73.4">SCL/SPI_CLK</text>
<text x="146.2" y="75.9">PPS</text>
<text x="146.2" y="78.4">EXTINT</text>
<text x="28.8" y="105.1">SDA/SPI_CS</text>
<text x="27.8" y="108.9">SCL/SPI_CLK</text>
<text x="63.4" y="178.8">ANT_FAULT</text>
</g>
<g font-size="1.3" fill="#840084">
<text x="194.7" y="67">0.1%</text>
<text x="258.5" y="68">0.1%</text>
<text x="195.8" y="73.1">0.1%</text>
<text x="205.9" y="72.6">0.1%</text>
<text x="248.2" y="79.7">1%</text>
<text x="87.4" y="144.2">Q=42 @ 1.8GHz</text>
<text x="120.4" y="144.2">Q=42 @ 1.8GHz</text>
<text x="144.6" y="148.3">1%</text>
<text x="59" y="151.6">C0G</text>
<text x="139.6" y="153.4">0.5%</text>
<text x="155.4" y="153.4">0.5%</text>
<text x="27.5" y="158.7">C0G</text>
</g>
<g font-size="1.3" fill="#939391">
<text x="47" y="142.7">0</text>
<text x="72.4" y="149.6">C96</text>
<text x="87.6" y="149.6">C97</text>
<text x="72.4" y="152.1">10nF</text>
<text x="87.6" y="152.1">10nF</text>
</g>
<g font-size="1" fill="#006464">
<text x="129.2" y="29.5">R82</text>
<text x="160" y="46.5">R134</text>
<text x="35.2" y="48.5">R70</text>
<text x="35" y="55.9">R136</text>
<text x="195.3" y="54.1">R84</text>
<text x="260" y="56.1">R90</text>
<text x="270.5" y="56.9">R91</text>
<text x="195.3" y="61.5">R85</text>
<text x="253.7" y="65">R89</text>
<text x="44.1" y="67.6">R71</text>
<text x="197.3" y="69.1">R86</text>
<text x="205.2" y="67.8">R87</text>
<text x="242.3" y="76">R88</text>
<text x="82.2" y="84.8">R76</text>
<text x="36.8" y="140.5">R69</text>
<text x="108.9" y="174.5">R78</text>
<text x="103.1" y="182.1">R79</text>
</g>
<text font-size="1" fill="#939391" x="46" y="140.2">R73</text>
</svg>
